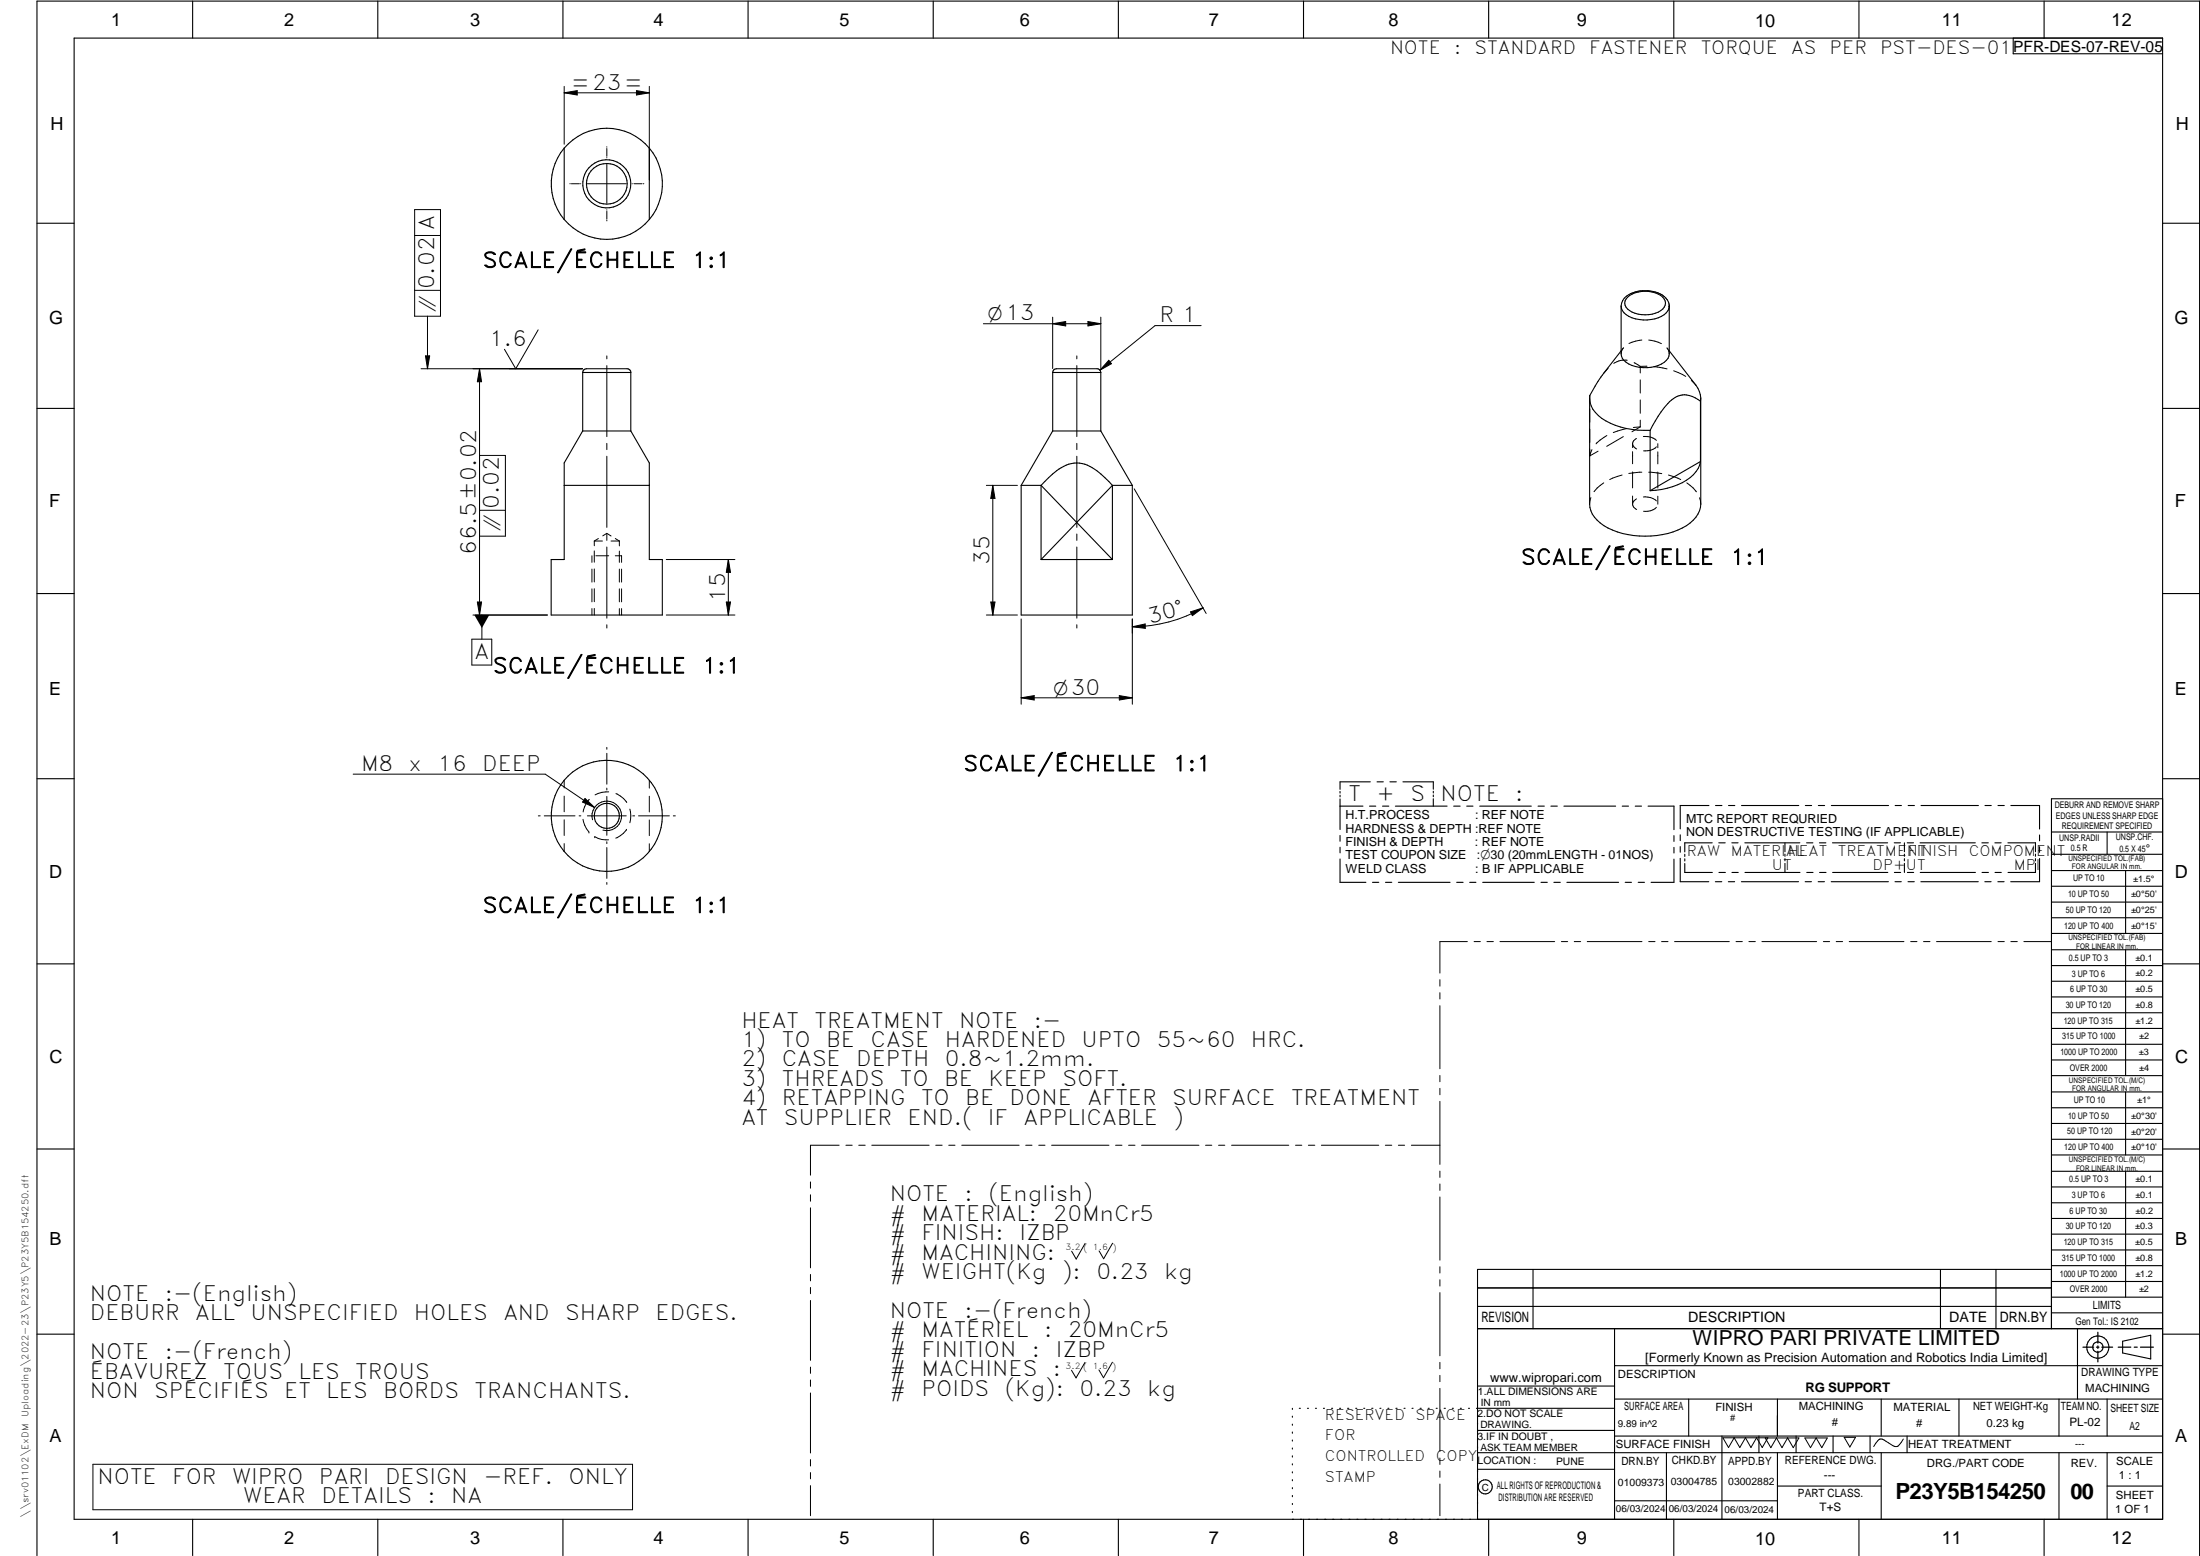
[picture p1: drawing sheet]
<svg xmlns="http://www.w3.org/2000/svg" width="594mm" height="420mm" viewBox="0 0 594 420" stroke-linecap="round" stroke-linejoin="round" font-family="sans-serif">
<g fill="none" stroke="#000" stroke-width=".3">
<path d="M20 10.3h564v400h-564zM52 .3v10M102 .3v10M152 .3v10M202 .3v10M252 .3v10M302 .3v10M352 .3v10M402 .3v10M452 .3v10M502 .3v10M543.6 10.3v4.2h40.4"/>
<path d="M552 .3v10M152.4 40a15 15 0 0 0 0 19.3M152.4 40v19.3M152.4 40a15 15 0 0 1 22.9 0M152.4 59.3a15 15 0 0 0 22.9 0M175.3 40v19.3M175.3 40a14.9 14.9 0 0 1 0 19.3M10 60.3h10M584 60.3h10M437.8 94.7l-5.5 7.1-3 5a7 7 0 0 0 4.4 6.9 22.2 22.2 0 0 0 11.9 2.5M439.5 80.3a7.9 7.9 0 0 1 9.5 0 2.18 2.18 0 0 1-.5 3.6 8.2 8.2 0 0 1-9-.5 2.03 2.03 0 0 1 0-3.1zM450.8 82.6h.1"/>
<path d="M450.8 82.5a4.9 4.9 0 0 0-4.7-3.8l-.3-.1a8.4 8.4 0 0 0-7.2 1.9l-.7 1.4-.1 .7M450.8 82.6v12.9a4.3 4.3 0 0 1-3.9 3.5 8.6 8.6 0 0 1-8.8-2.2l-.3-1.3v-12.9M450.8 82.6a3.9 3.9 0 0 1-3 3.2 9.7 9.7 0 0 1-9.3-1.3l-.7-1.2v-.7M450.8 94.7l7.2 9.3a5.9 5.9 0 0 1 1.2 4.3M10 110.3h10M157.3 116.4h13M157.3 116.4l-4.9 8.6v26.1h-3.6v15h30.1v-15h-3.6v-26.1l-5-8.6M157.3 100.6h13M157.3 100.6v15.8M170.3 100.6a1.01 1.01 0 0 0-.9-1h-11a1.01 1.01 0 0 0-1.1 1M170.3 100.6v15.8M284.3 116.4h13"/>
<path d="M284.3 100.6h13M284.3 100.6v15.8M284.3 116.4l-8.5 14.7M297.3 116.4l8.5 14.7M297.3 100.6a1.01 1.01 0 0 0-1-1h-11a1.01 1.01 0 0 0-1 1M297.3 100.6v15.8M429.3 107.6v28.5a7.9 7.9 0 0 0 4.9 6.5 23.7 23.7 0 0 0 21.2-.7 7.5 7.5 0 0 0 3.9-5.8v-28.5M445.6 116.2v16.3M459.2 108.3a5.8 5.8 0 0 0-6.8-1 16.6 16.6 0 0 0-5.4 6.4l-1.4 2.5M459.2 108.3v16.3M584 110.3h10M152.4 131.1h22.9"/>
<path d="M275.8 131.1h5.3M281.1 131.1l19.3 20M281.1 131.1v20M281.1 131.1a18.3 18.3 0 0 1 7.5-5.8 8.2 8.2 0 0 1 7.6 1.8l4.2 4M300.4 131.1l-19.3 20M300.4 131.1h5.4M300.4 131.1v20M305.8 131.1v35h-30v-35M459.2 124.6a9 9 0 0 1-6.2 6.3 21.6 21.6 0 0 1-7.4 1.6M459.2 124.6l-13.6 7.9M281.1 151.1h19.3M10 160.3h10"/>
<path d="M584 160.3h10M10 210.3h10M361.9 213.7v.5M361.9 214.7v.5M361.9 215.7v8.3M361.9 217.7h6.1M369.8 217.7h1.7M370 211.1h-8.1v2M371.8 211.1h1.7M373.3 217.7h1.7M375.3 211.1h1.8M376.8 217.7h14"/>
<path d="M378.8 211.1h8.2v2M387 213.7v.4M387 214.7v.4M387 215.7v2M392.6 217.7h1.7M396.1 217.7h1.7M399.6 217.7h13.9M415.3 217.7h1.7M418.8 217.7h1.7M422.3 217.7h14M438.1 217.7h1.7M441.6 217.7h1.7"/>
<path d="M445 217.7h7v6.3M461.5 217.5h-7.8v6.3M463.2 217.5h1.8M466.8 217.5h1.7M470.3 217.5h15.4M487.5 217.5h1.7M491 217.5h1.7M494.5 217.5h15.5M511.8 217.5h1.7M515.3 217.5h1.7M518.7 217.5h15.5M536 217.5h1.7"/>
<path d="M539.5 217.5h1.7M543 217.5h7.7l.1 6.4M584 215.7h-30v143.1M584 210.3h10M361.9 225.6v1.6M361.9 228.8v1.5M361.9 231.9v6.4h6.9M370.6 238.3h1.7M374.1 238.3h1.7M377.6 238.3h14M393.4 238.3h1.7M396.9 238.3h1.7"/>
<path d="M400.4 238.3h13.9M416.1 238.3h1.7M419.6 238.3h1.7M423.1 238.3h14M438.9 238.3h1.7M442.4 238.3h1.7M452 225.6v1.6M452 228.8v1.5M452 232v6.3h-6.2M453.7 225.4v1.6M453.7 228.6v1.5M453.7 231.8v6.3h7.7"/>
<path d="M454.9 233.2v2.4h7.5M454.9 230.7v.6M454.9 231.9v.6M462.4 227.6h-7.5v2.4M463.2 238.1h1.7M464.1 227.6h1.8M464.2 235.6h1.7M466.7 238.1h1.7M467.6 227.6h1.7M467.7 235.6h1.7M470.2 238.1h15.5M471.2 227.6h14.8"/>
<path d="M471.2 235.6h14.9M482 227.6v2.4M482 230.6v.6M482 231.9v.6M482 233.1v2.5M487.5 238.1h1.7M487.8 227.6h1.7M487.9 235.6h1.7M491 238.1h1.7M491.3 227.6h1.7M491.4 235.6h1.7M494.5 238.1h15.4"/>
<path d="M494.8 227.6h14.9M494.9 235.6h14.9M511.5 227.6h1.7M511.5 235.6h1.7M511.7 238.1h1.7M514.3 227.6v2.4M514.3 230.6v.6M514.3 231.9v.6M514.3 233.1v2.5M515 227.6h1.7M515.1 235.6h1.7M515.2 238.1h1.7"/>
<path d="M518.5 227.6h14.9M518.5 235.6h14.9M518.7 238.1h15.5M535.2 227.6h1.7M535.2 235.6h1.7M536 238.1h1.7M538.7 227.6h1.7M538.7 235.6h1.7M539.5 238.1h1.7M542.2 227.6h7.4v2.4M549.6 230.6v.6M549.6 231.9v.6"/>
<path d="M549.6 233.1v2.5h-7.4M550.8 225.5v1.5M550.8 228.6v1.6M550.8 231.8v6.3h-7.8M554 224.7h30M554 230.7h30M554 235.1h30M554 239.3h30M569 224.7v6M574 235.1v17M554 243.6h30M554 247.8h30"/>
<path d="M554 252.1h30M554 256.5h30M574 256.5v33.9M10 260.3h10M554 260.7h30M554 265h30M554 269.2h30M554 273.5h30M554 277.7h30M584 260.3h10M554 282h30M554 286.2h30"/>
<path d="M554 290.4h30M554 294.9h30M554 299.1h30M574 294.9v17M10 310.3h10M554 303.4h30M554 307.6h30M554 311.9h30M554 316.3h30M574 316.3v34M584 310.3h10M554 320.5h30"/>
<path d="M554 324.8h30M554 329h30M554 333.2h30M554 337.5h30M399 358.8h185M399 352.8h155M399 347.8h155M414 342.8v16M436 358.8v51.5M524 342.8v16M539 342.8v16M554 341.8h30"/>
<path d="M554 346h30M554 350.3h30M554 354.5h30M554 342.8h-155v67.5M561 358.8v19M10 360.3h10M399 374.3h37M436 368.8h148M436 377.8h148M456 377.8v10M480 377.8v10M508 377.8v10"/>
<path d="M529 377.8v10M556 377.8v10M569 377.8v10M573.2 362.2l7.6-1.6v6.3l-7.6-1.6zM584 360.3h10M349 380.3v.3M349 382.4v.3M349 384.6v.3M349 386.7v.3M349 388.8v.3M349 391v.3M349 393.1v.3"/>
<path d="M349 395.3v.3M349 397.4v.3M349 399.5v.3M350.9 380.3h.2M353.1 380.3h.2M355.2 380.3h.3M357.4 380.3h.3M359.6 380.3h.3M361.7 380.3h.3M363.9 380.3h.3M366.1 380.3h.3M368.3 380.3h.2"/>
<path d="M370.4 380.3h.3M372.6 380.3h.3M374.8 380.3h.3M376.9 380.3h.4M379.1 380.3h.3M381.3 380.3h.3M383.4 380.3h.4M385.6 380.3h.3M387.8 380.3h.3M390 380.3h.3M392.2 380.3h.3M394.3 380.3h.3"/>
<path d="M396.5 380.3h.3M398.7 380.3h37.3M399 386.2h37M399 396.7h37M436 387.8h148M450 392.3v18M465 387.8v22.5M475 387.8v4.5M480 392.3v18M485 387.8v4.5M495 387.8v4.5M505 387.8v4.5"/>
<path d="M508 392.3v18M515 387.8v4.5M556 392.3v18M569 392.3v18M584 392.3h-185M52 410.3v9.7M102 410.3v9.7M152 410.3v9.7M202 410.3v9.7M252 410.3v9.7M302 410.3v9.7M349 401.7v.3"/>
<path d="M349 403.8v.4M349 406v.3M349 408.1v.3M352 410.3v9.7M402 410.3v9.7M436 405.3h44M452 410.3v9.7M480 401.3h28M502 410.3v9.7M552 410.3v9.7M569 401.3h15M10 420v-419.7h584v419.7"/>
<circle cx="163.9" cy="49.6" r="6.5"/>
<circle cx="163.9" cy="49.6" r="5.5"/>
<circle cx="163.9" cy="220.3" r="3.4"/>
<circle cx="163.9" cy="220.3" r="15"/>
<circle cx="566.5" cy="363.8" r="2.99"/>
<circle cx="566.5" cy="363.7" r="1.41"/>
<circle cx="401.1" cy="401.5" r="1.9"/>
</g>
<path d="M566.5 359.7v3M562.5 363.8h2.9M566.1 363.8h.7M566.5 363.4v.7M566.5 364.9v2.8M567.6 363.8h2.9M572 363.8h3.4M576.3 363.8h.8M578 363.8h3.5" fill="none" stroke="#000" stroke-width=".34"/>
<g fill="none" stroke="#000" stroke-width=".27">
<path d="M152.4 23.3v15.6M152.4 25.1h22.9M152.4 25.1l3.5-.6v1.2zM163.9 39.6v.2M171.9 24.5l3.4 .6-3.4 .6zM175.3 23.3v25.3M112 56.6h6.9v28.8h-6.9zM153.9 49.6h.1M154.3 49.6h2.2M156.8 49.6h.1M158.6 49.6h10.5M163.9 40.1v2.1"/>
<path d="M163.9 42.5v.1M163.9 44.4v10.5M163.9 56.6v.1M163.9 57v2.2M163.9 59.5v.1M170.9 49.6h.1M171.3 49.6h2.1M173.7 49.6h.2M112 78.4h7M112 63.6h7M113.7 99.6h43.6M114.9 96.1h1.1l-.6 3.5z"/>
<path d="M115.4 85.4v14.2M129.5 99.6v66.5M129.5 99.6l.5 3.5h-1.1zM145.3 89.1l-6 10.5-3.1-5.3M163.9 96.1v.8M163.9 98.7v19.2M265.6 87.4h31.7M284.3 85.6v13.9M284.3 87.4l3.5-.6v1.2zM290.8 96.1v.8M290.8 98.7v19.2M293.8 86.8l3.5 .6-3.5 .6z"/>
<path d="M297.3 85.6v13.9M299.4 97.3l.7 .9-3.1 1.7zM324.4 87.9h-12.5l-14.9 12M434.2 99.4l-1.2 1.4M437.9 94.5l-.1 .2M438.4 93.9l-.6 1v.6M439.4 97.3a5.1 5.1 0 0 0-3.6 .8M441.3 97.9l1.6 1M442.9 98.9v1.8M443.4 91.8l-1.7 .3-1.8 .7M444.7 98.9h-1.8M445.2 91.8l1.7 .3 1.7 .7"/>
<path d="M446.6 99l3.6 .6M450.1 93.9l.6 1 .1 .6M450.2 94l.2 .2M450.6 94.5l.2 .2M163.9 119.7v1.7M290.8 119.7v1.7M429.3 106.8v1.8M429.3 110.4v3.6M429.3 115.9v3.6M433.9 117.6l-1.8 1.2-1.1 1M438.4 117.9l-4.5 2.6M439.2 115.7l-3.6 1.1"/>
<path d="M440.9 119.8a1.79 1.79 0 0 0 1.1 1.4M440.9 119.8v1.1M441.9 118.4a1.71 1.71 0 0 0-1 1.4M442.9 115.3l-2.2 1.3M442.9 115.3l-1.8 .1M442.9 102.6v3.5M442.9 108v3.6M442.9 113.5v1.8M443.8 117.9h.4a4.1 4.1 0 0 1 3.1 1M447.7 119.8v1.1M451.9 100.1l3.3 1.5M456.7 102.7l1.3 1.3"/>
<path d="M129.5 137.8h7M129.5 123h7v21.8h-7M163.9 123.2v19.2M266.4 131.1h8.3M268.1 131.1v35M268.1 131.1l.6 3.5h-1.2zM290.8 123.2v19.2M306.3 132l19.4 33.7M429.3 121.3v1.8M429.6 134.4l-.3 1.7M429.9 121.4l-.6 1.7M431.5 121.8l-2.2 1.3"/>
<path d="M433.1 130.4l-1.8 1.4-.9 1M438 128.3l-3.3 1.2M440.9 136.1a1.79 1.79 0 0 0 1.1 1.5M440.9 122v3.2M440.9 127.4v4.3M440.9 133.9v2.2M441.9 134.7a1.86 1.86 0 0 0-1 1.4M443.4 127.5l-3.6 .3M443.8 134.2h.4a4.4 4.4 0 0 1 3.1 1.1M445.2 127.5l3.5 .4M447.3 137a4 4 0 0 1-3.5 1M447.3 120.6a4.2 4.2 0 0 1-3.5 1.2"/>
<path d="M447.7 122v3.3M447.7 127.5v4.3M447.7 134v2.1M450.5 128.3l3.3 1.2M455.5 130.4l1.7 1.4 .9 1M458.9 134.4l.4 1.7M159.8 150.1v1.7M159.8 153.7v3.5M159.8 159v3.5M160.5 146.1h2.2M160.5 153.6v3.5M160.5 159v3.5"/>
<path d="M160.5 146.1v1.3M160.5 148.8v3M160.9 150.1h3.5M161.6 145.4l-1.1 .7M162.8 144.7l1.1-.7 1.1 .7M163.9 144.2v1.7M163.9 147.7v19.2M165 146.1h2.3M166.2 150.1h1.6v1.7M166.2 145.4l1.1 .7M167.3 153.7v3.5M167.3 159v3.5"/>
<path d="M167.3 146.1v1.3M167.3 148.8v3M167.8 153.7v3.5M167.8 159v3.5M179.9 151.1h18.6M196.7 151.1v15M196.7 151.1l.6 3.5h-1.2zM290.8 144.2v1.7M290.8 147.7v19.2M127.4 172.6h5.4v7h-5.4zM127.7 166.1h20.1M128.9 162.6h1.1l-.5 3.5z"/>
<path d="M130.1 166.1v6.5M159.8 164.3v1.8M160.5 164.3v1.8M163.9 168.7v.9M167.3 164.3v1.8M167.8 164.3v1.8M179.9 166.1h18.6M196.1 162.6h1.2l-.6 3.5zM266.4 166.1h8.3M267.5 162.6h1.2l-.6 3.5zM275.8 167.1v23.1M290.8 168.7v.9"/>
<path d="M305.8 169.2l3.4-.7 .1 1.2zM305.8 167.1v23.1M321.5 165.2l3.4-1.1-2.9 2.1zM324.9 164.1a38.6 38.6 0 0 1-19.1 5.1M275.8 188.4l3.5-.6v1.2zM275.8 188.4h30M302.3 187.8l3.5 .6-3.5 .6zM95.4 209h51.8l13.4 9.1M152.4 210.7v2.1M152.4 215v4.2M158 215.6l2.6 2.5-3.3-1.5zM159.1 215.9a6.2 6.2 0 0 0-1.6 3.3"/>
<path d="M163.9 201.8v.5M163.9 203.4v8.4M163.9 212.8v.5M163.9 215.1v10.5M164.4 213.8a6.8 6.8 0 0 0-3.7 .8M166.3 214.3a6.5 6.5 0 0 1 2.9 2.4M170.1 218.5a6.8 6.8 0 0 1 0 3.7M175.3 210.7v2.1M175.3 215v4.2M145.4 220.3h.5M147 220.3h8.3M152.4 221.4v4.2"/>
<path d="M152.4 227.8v2.2M156.4 220.3h.4M157.4 221.2a6.9 6.9 0 0 0 1.6 3.4M158.6 220.3h10.5M159 224.7h.1M160 221.4a4 4 0 0 1 3.5-5.1 4 4 0 0 1 4.3 4.4 4 4 0 0 1-5 3.5M160.6 225.9h.1M160.6 225.9a6 6 0 0 0 3.7 .9M163.9 227.3v.5M163.9 228.9v8.3M163.9 238.3v.5M169.2 223.9a5.8 5.8 0 0 1-2.9 2.4"/>
<path d="M170.9 220.3h.5M172.4 220.3h8.4M175.3 221.4v4.2M175.3 227.8v2.2M181.8 220.3h.6M396.2 254.3h-7.4v8.5M398.1 254.3h1.6M401.5 254.3h1.8M405 254.3h14.8M421.6 254.3h1.7M425.1 254.3h1.7M428.6 254.3h14.8"/>
<path d="M445.2 254.3h1.7M448.7 254.3h1.7M452.2 254.3h14.8M468.8 254.3h1.7M472.3 254.3h1.7M475.8 254.3h14.8M492.4 254.3h1.7M495.8 254.3h1.8M499.4 254.3h14.7M516 254.3h1.6M519.4 254.3h1.8M522.9 254.3h14.8"/>
<path d="M539.5 254.3h1.7M543 254.3h1.7M546.5 254.3h7.4M388.8 264.5v1.8M388.8 268.1v1.6M388.8 271.6v17M388.8 290.4v1.7M388.8 293.9v1.7M388.8 297.4v17M218.9 319.2v1.6M226.6 309.2h-7.7v8.1M228.4 309.2h1.7"/>
<path d="M231.9 309.2h1.7M235.4 309.2h15.5M252.7 309.2h1.7M256.2 309.2h1.7M259.7 309.2h15.5M277 309.2h1.7M280.5 309.2h1.7M284 309.2h15.5M301.2 309.2h1.8M304.8 309.2h1.7M308.3 309.2h15.5M325.5 309.2h1.7"/>
<path d="M329.1 309.2h1.6M332.6 309.2h15.4M349.8 309.2h1.7M353.3 309.2h1.7M356.8 309.2h15.5M374.1 309.2h1.7M377.6 309.2h1.7M381.1 309.2h7.7M388.8 316.2v1.7M388.8 319.7v1.7M218.9 322.6v1.8M218.9 326.1v16.2"/>
<path d="M293 335.7l-2.4 4.3-1.2-2.1M300.4 335.7l-2.4 4.2-1.2-2.1M388.8 323.2v17.1M218.9 344.1v1.8M218.9 347.6v1.7M218.9 351.2v16.1M388.8 342.1v1.6M388.8 345.6v1.7M388.8 349v17.1M218.9 369.1v1.7M218.9 372.6v1.8M218.9 376.1v16.2"/>
<path d="M293 367.9l-2.4 4.2-1.3-2.1M300.4 367.8l-2.4 4.2-1.3-2.1M388.8 367.9v1.7M388.8 371.4v1.7M388.8 374.9v17M25.1 395.4h145.7v12.3h-145.7zM218.9 394.1v1.8M218.9 397.6v1.7M388.8 393.7v1.7M388.8 397.2v1.7M465.2 388.2h12.2l-1.5 2.7-1.6-2.7-1.5 2.7-1.5-2.7-1.5 2.7-1.5-2.7-1.5 2.7zM476.7 388.3h9.1l-1.6 2.6-1.5-2.6-1.5 2.6-1.5-2.6-1.5 2.6z"/>
<path d="M487.4 388.3h6l-1.5 2.6-1.5-2.6-1.5 2.6zM498 388.1h3.1l-1.6 2.6zM514 388.6l-1.1 1.5a1.2 1.2 0 0 1-1.8 .3l-1.8-1.2a1.55 1.55 0 0 0-1.6-.6 1.55 1.55 0 0 0-1.2 1.1l-.5 .9M218.9 401.2v8.1M388.8 400.7v8.6"/>
</g>
<g fill="#000">
<path d="M152.4 25.1l3.5-.6v1.2zM171.9 24.5l3.4 .6-3.4 .6zM114.9 96.1h1.1l-.6 3.5zM284.3 87.4l3.5-.6v1.2zM293.8 86.8l3.5 .6-3.5 .6zM299.4 97.3l.7 .9-3.1 1.7zM129.5 99.6l.5 3.5h-1.1zM268.1 131.1l.6 3.5h-1.2zM196.7 151.1l.6 3.5h-1.2zM128.9 162.6h1.1l-.5 3.5zM128.1 166.1h4l-2 3.5zM196.1 162.6h1.2l-.6 3.5z"/>
<path d="M267.5 162.6h1.2l-.6 3.5zM305.8 169.2l3.4-.7 .1 1.2zM321.5 165.2l3.4-1.1-2.9 2.1zM275.8 188.4l3.5-.6v1.2zM302.3 187.8l3.5 .6-3.5 .6zM158 215.6l2.6 2.5-3.3-1.5z"/>
</g>
<text font-size="6" x="511.8" y="404.8">P23Y5B154250</text>
<text font-size="5.9" x="559.1" y="404.7">00</text>
<g font-size="5.7">
<text x="154.3" y="24.2">=23=</text>
<text x="130.3" y="72.3">SCALE/ÉCHELLE</text>
<text x="186.9" y="72.3">1:1</text>
<text x="117.2" y="78.1" transform="rotate(-90 117.2 78.1)">0.02 A</text>
<text x="313.1" y="87">R 1</text>
<text x="132.1" y="93.5">1.6</text>
<text x="134.7" y="137.5" transform="rotate(-90 134.7 137.5)">0.02</text>
<text x="128.6" y="149.8" transform="rotate(-90 128.6 149.8)">66.5±0.02</text>
<text x="267.2" y="152.5" transform="rotate(-90 267.2 152.5)">35</text>
<text x="410.7" y="152.4">SCALE/ÉCHELLE</text>
<text x="467.2" y="152.4">1:1</text>
<text x="195.8" y="162.5" transform="rotate(-90 195.8 162.5)">15</text>
<text x="310.5" y="168.4" transform="rotate(-15 310.5 168.4)">30°</text>
<text x="128.1" y="177.8">A</text>
<text x="133.1" y="181.8">SCALE/ÉCHELLE</text>
<text x="189.6" y="181.8">1:1</text>
<text x="97.5" y="208.2">M8</text>
<text x="110.4" y="208.2">x</text>
<text x="118.1" y="208.2">16</text>
<text x="130.2" y="208.2">DEEP</text>
<text x="260.1" y="208.2">SCALE/ÉCHELLE</text>
<text x="316.7" y="208.2">1:1</text>
<text x="364.1" y="216.3">T</text>
<text x="371.7" y="216.3">+</text>
<text x="380.9" y="216.3">S</text>
<text x="389" y="216.3">NOTE</text>
<text x="409.2" y="216.3">:</text>
<text x="130.3" y="246.5">SCALE/ÉCHELLE</text>
<text x="186.9" y="246.5">1:1</text>
<text x="200.2" y="277.5">HEAT</text>
<text x="219.9" y="277.5">TREATMENT</text>
<text x="259" y="277.5">NOTE</text>
<text x="279.2" y="277.5">:-</text>
<text x="200.2" y="282.7">1)</text>
<text x="200.2" y="288">2)</text>
<text x="211.2" y="282.7">TO</text>
<text x="211.2" y="288">CASE</text>
<text x="223.1" y="282.7">BE</text>
<text x="231.2" y="288">DEPTH</text>
<text x="235.1" y="282.7">CASE</text>
<text x="255.2" y="288">0.8~1.2mm.</text>
<text x="255.2" y="282.7">HARDENED</text>
<text x="292.1" y="282.7">UPTO</text>
<text x="312.4" y="282.7">55~60</text>
<text x="337.8" y="282.7">HRC.</text>
<text x="200.2" y="293.2">3)</text>
<text x="211.2" y="293.2">THREADS</text>
<text x="243" y="293.2">TO</text>
<text x="254.9" y="293.2">BE</text>
<text x="266.9" y="293.2">KEEP</text>
<text x="286.9" y="293.2">SOFT.</text>
<text x="200.2" y="298.5">4)</text>
<text x="211.2" y="298.5">RETAPPING</text>
<text x="248.7" y="298.5">TO</text>
<text x="260.7" y="298.5">BE</text>
<text x="272.6" y="298.5">DONE</text>
<text x="293.6" y="298.5">AFTER</text>
<text x="316.6" y="298.5">SURFACE</text>
<text x="348.6" y="298.5">TREATMENT</text>
<text x="200.2" y="303.7">AT</text>
<text x="211.7" y="303.7">SUPPLIER</text>
<text x="245.1" y="303.7">END.(</text>
<text x="266.8" y="303.7">IF</text>
<text x="276.4" y="303.7">APPLICABLE</text>
<text x="316.9" y="303.7">)</text>
<text x="240.3" y="324.4">NOTE</text>
<text x="240.3" y="329.7">#</text>
<text x="248.9" y="329.7">MATERIAL:</text>
<text x="260.5" y="324.4">:</text>
<text x="266.9" y="324.4">(English)</text>
<text x="284.3" y="329.7">20MnCr5</text>
<text x="240.3" y="334.9">#</text>
<text x="248.9" y="334.9">FINISH:</text>
<text x="275.3" y="334.9">IZBP</text>
<text x="240.3" y="340.1">#</text>
<text x="248.9" y="340.1">MACHINING:</text>
<text x="240.3" y="345.4">#</text>
<text x="248.9" y="345.4">WEIGHT(Kg</text>
<text x="286.8" y="345.4">):</text>
<text x="296.1" y="345.4">0.23</text>
<text x="314.3" y="345.4">kg</text>
<text x="24.3" y="351.2">NOTE</text>
<text x="44.5" y="351.2">:-(English)</text>
<text x="24.3" y="356.5">DEBURR</text>
<text x="52.7" y="356.5">ALL</text>
<text x="67.6" y="356.5">UNSPECIFIED</text>
<text x="111.8" y="356.5">HOLES</text>
<text x="135.9" y="356.5">AND</text>
<text x="152.6" y="356.5">SHARP</text>
<text x="177" y="356.5">EDGES.</text>
<text x="240.3" y="355.9">NOTE</text>
<text x="260.5" y="355.9">:-(French)</text>
<text x="240.3" y="361.1">#</text>
<text x="248.9" y="361.1">MATÉRIEL</text>
<text x="281.9" y="361.1">:</text>
<text x="288.4" y="361.1">20MnCr5</text>
<text x="24.3" y="367">NOTE</text>
<text x="44.5" y="367">:-(French)</text>
<text x="240.3" y="366.4">#</text>
<text x="240.3" y="371.6">#</text>
<text x="248.9" y="371.6">MACHINES</text>
<text x="248.9" y="366.4">FINITION</text>
<text x="278.7" y="366.4">:</text>
<text x="284.3" y="371.6">:</text>
<text x="285.1" y="366.4">IZBP</text>
<text x="24.3" y="372.2">ÉBAVUREZ</text>
<text x="24.3" y="377.5">NON</text>
<text x="41.7" y="377.5">SPÉCIFIÉS</text>
<text x="60.3" y="372.2">TOUS</text>
<text x="76.7" y="377.5">ET</text>
<text x="80.6" y="372.2">LES</text>
<text x="88.1" y="377.5">LES</text>
<text x="95.9" y="372.2">TROUS</text>
<text x="103.5" y="377.5">BORDS</text>
<text x="128.1" y="377.5">TRANCHANTS.</text>
<text x="240.3" y="376.9">#</text>
<text x="248.9" y="376.9">POIDS</text>
<text x="271.3" y="376.9">(Kg):</text>
<text x="291.5" y="376.9">0.23</text>
<text x="309.8" y="376.9">kg</text>
<text x="26.3" y="400.6">NOTE</text>
<text x="46.5" y="400.6">FOR</text>
<text x="62.7" y="400.6">WIPRO</text>
<text x="86.1" y="400.6">PARI</text>
<text x="104" y="400.6">DESIGN</text>
<text x="130.5" y="400.6">-REF.</text>
<text x="153.5" y="400.6">ONLY</text>
<text x="65.7" y="405.9">WEAR</text>
<text x="86.8" y="405.9">DETAILS</text>
<text x="115.4" y="405.9">:</text>
<text x="121.8" y="405.9">NA</text>
</g>
<text font-size="5.6" x="457" y="363.2">WIPRO PARI PRIVATE LIMITED</text>
<g font-size="5.4">
<text x="117.2" y="84.1" transform="rotate(-90 117.2 84.1)">i</text>
<text x="266.8" y="86.5">O13</text>
<text x="134.7" y="143.5" transform="rotate(-90 134.7 143.5)">i</text>
<text x="284.5" y="187.5">O30</text>
</g>
<g font-size="4.9">
<text x="30" y="6.9">1</text>
<text x="76.7" y="6.9">2</text>
<text x="127" y="6.9">3</text>
<text x="176.5" y="6.9">4</text>
<text x="226.7" y="6.9">5</text>
<text x="275.4" y="6.9">6</text>
<text x="326.4" y="6.9">7</text>
<text x="375" y="6.9">8</text>
<text x="425.8" y="6.9">9</text>
<text x="473.9" y="7.3">10</text>
<text x="524.3" y="6.9">11</text>
<text x="570.2" y="6.9">12</text>
<text x="375.4" y="14.5">NOTE</text>
<text x="392.7" y="14.5">:</text>
<text x="398.2" y="14.5">STANDARD</text>
<text x="429.2" y="14.5">FASTENER</text>
<text x="459.2" y="14.5">TORQUE</text>
<text x="483.7" y="14.5">AS</text>
<text x="494.1" y="14.5">PER</text>
<text x="507.7" y="14.5">PST-DES-01</text>
<text x="13.6" y="35.1">H</text>
<text x="587.6" y="35.1">H</text>
<text x="13.2" y="87.5">G</text>
<text x="587.2" y="87.5">G</text>
<text x="13.2" y="137">F</text>
<text x="587.2" y="137">F</text>
<text x="13.2" y="187.6">E</text>
<text x="587.2" y="187.6">E</text>
<text x="13.2" y="237">D</text>
<text x="587.2" y="237">D</text>
<text x="13.4" y="287.1">C</text>
<text x="587.4" y="287.1">C</text>
<text x="13.4" y="336.2">B</text>
<text x="587.4" y="336.2">B</text>
<text x="13.4" y="389.3">A</text>
<text x="587.4" y="389.3">A</text>
<text x="30" y="416.9">1</text>
<text x="76.7" y="416.9">2</text>
<text x="127" y="416.9">3</text>
<text x="176.5" y="416.9">4</text>
<text x="226.7" y="416.9">5</text>
<text x="275.4" y="416.9">6</text>
<text x="326.4" y="416.9">7</text>
<text x="375" y="416.9">8</text>
<text x="425.8" y="416.9">9</text>
<text x="473.9" y="417.3">10</text>
<text x="524.3" y="416.9">11</text>
<text x="570.2" y="416.9">12</text>
</g>
<text font-size="4.2" x="543.6" y="14">PFR-DES-07-REV-05</text>
<g font-size="3.9">
<text x="455.5" y="231.2">RAW</text>
<text x="467.4" y="231.2">MATERIAL</text>
<text x="482.8" y="231.2">HEAT</text>
<text x="496.3" y="231.2">TREATMENT</text>
<text x="515.1" y="231.2">FINISH</text>
<text x="531.7" y="231.2">COMPOMENT</text>
<text x="478.4" y="234.8">UT</text>
<text x="505.7" y="234.8">DP+UT</text>
<text x="543.8" y="234.8">MPI</text>
<text x="400" y="357.1">REVISION</text>
<text x="455.9" y="357.1">DESCRIPTION</text>
<text x="526.4" y="357.1">DATE</text>
<text x="540" y="357.1">DRN.BY</text>
<text x="357.8" y="383.3">RESERVED</text>
<text x="382.3" y="383.3">SPACE</text>
<text x="357.8" y="388.9">FOR</text>
<text x="357.8" y="394.5">CONTROLLED</text>
<text x="387.8" y="394.5">COPY</text>
<text x="357.8" y="400">STAMP</text>
</g>
<text font-size="3.6" x="487.6" y="375.8">RG SUPPORT</text>
<g font-size="3.5">
<text x="444.3" y="367.7">[Formerly Known as Precision Automation and Robotics India Limited]</text>
<text x="402.4" y="373.3">www.wipropari.com</text>
</g>
<g font-size="3.4">
<text x="363.3" y="221.3">H.T.PROCESS</text>
<text x="398.3" y="221.3">: REF NOTE</text>
<text x="363.3" y="224.9">HARDNESS &amp; DEPTH :REF NOTE</text>
<text x="455.3" y="222.2">MTC REPORT REQURIED</text>
<text x="455.3" y="225.8">NON DESTRUCTIVE TESTING (IF APPLICABLE)</text>
<text x="363.3" y="228.5">FINISH &amp; DEPTH</text>
<text x="363.3" y="232.1">TEST COUPON SIZE</text>
<text x="398.2" y="228.5">: REF NOTE</text>
<text x="398.8" y="232.1">:O30 (20mmLENGTH - 01NOS)</text>
<text x="363.3" y="235.7">WELD CLASS</text>
<text x="398.3" y="235.7">: B IF APPLICABLE</text>
</g>
<g font-size="3.1">
<text x="565.1" y="353.5">LIMITS</text>
<text x="562" y="371.7">DRAWING TYPE</text>
<text x="436.9" y="372.1">DESCRIPTION</text>
<text x="563.1" y="375.9">MACHINING</text>
<text x="438.6" y="380.8">SURFACE AREA</text>
<text x="463.2" y="380.9">FINISH</text>
<text x="485.7" y="380.8">MACHINING</text>
<text x="511.3" y="380.9">MATERIAL</text>
<text x="532.8" y="380.7">NET WEIGHT-Kg</text>
<text x="556.5" y="380.7">TEAM NO.</text>
<text x="569.9" y="381.2">SHEET SIZE</text>
<text x="494.6" y="385.1">#</text>
<text x="517.4" y="385.3">#</text>
<text x="536.4" y="385.3">0.23 kg</text>
<text x="558.8" y="385.1">PL-02</text>
<text x="575" y="386.1">A2</text>
<text x="436.3" y="391">SURFACE FINISH</text>
<text x="437.8" y="395.5">DRN.BY</text>
<text x="451.4" y="395.4">CHKD.BY</text>
<text x="466.6" y="395.5">APPD.BY</text>
<text x="482" y="395.4">REFERENCE DWG.</text>
<text x="515.3" y="391.1">HEAT TREATMENT</text>
<text x="571.4" y="395.6">SCALE</text>
<text x="492.5" y="399.4">---</text>
<text x="520.4" y="396.2">DRG./PART CODE</text>
<text x="559.2" y="396.1">REV.</text>
<text x="572.2" y="399.5">1 : 1</text>
<text x="485.5" y="404.3">PART CLASS.</text>
<text x="491.4" y="407.9">T+S</text>
<text x="571.4" y="404.7">SHEET</text>
<text x="571.2" y="408.4">1 OF 1</text>
</g>
<text font-size="3" x="579.5" y="230.1">°</text>
<g font-size="2.8">
<text x="560.4" y="357.7">Gen Tol.: IS 2102</text>
<text x="399.1" y="376.6">1.ALL DIMENSIONS ARE</text>
<text x="399" y="382.7">2.DO NOT SCALE</text>
<text x="399" y="388.7">3.IF IN DOUBT ,</text>
<text x="399" y="395.4">LOCATION :</text>
<text x="420.2" y="395.6">PUNE</text>
<text x="404.2" y="402">ALL RIGHTS OF REPRODUCTION &amp;</text>
<text x="436.9" y="401.2">01009373</text>
<text x="451.2" y="400.9">03004785</text>
<text x="466.7" y="401">03002882</text>
<text x="404.7" y="405.4">DISTRIBUTION ARE RESERVED</text>
</g>
<g font-size="2.7">
<text x="399.9" y="379.7">IN mm</text>
<text x="399.7" y="385.7">DRAWING.</text>
<text x="436.9" y="385.4">9.89 in^2</text>
<text x="399.7" y="391.8">ASK TEAM MEMBER</text>
<text x="400.1" y="402.5">C</text>
<text x="436.4" y="408.3">06/03/2024</text>
<text x="450.6" y="408.4">06/03/2024</text>
<text x="465.7" y="408.5">06/03/2024</text>
</g>
<g font-size="2.5">
<text x="554.9" y="218.3">DEBURR AND REMOVE SHARP</text>
<text x="555.2" y="221">EDGES UNLESS SHARP EDGE</text>
<text x="556.1" y="227.1">UNSP.RADII</text>
<text x="556.8" y="223.8">REQUIREMENT SPECIFIED</text>
<text x="571.4" y="226.9">UNSP.CHF.</text>
<text x="559.2" y="229.9">0.5 R</text>
<text x="572.3" y="230.1">0.5 X 45</text>
<text x="559.8" y="238">UP TO 10</text>
<text x="576.1" y="238.1">±1.5°</text>
<text x="558.5" y="242.2">10 UP TO 50</text>
<text x="575.5" y="242.3">±0°50'</text>
<text x="557.4" y="250.7">120 UP TO 400</text>
<text x="557.9" y="246.5">50 UP TO 120</text>
<text x="575.5" y="250.7">±0°15'</text>
<text x="575.5" y="246.5">±0°25'</text>
<text x="558.7" y="259.4">0.5 UP TO 3</text>
<text x="559.5" y="263.7">3 UP TO 6</text>
<text x="576.6" y="263.6">±0.2</text>
<text x="576.6" y="259.4">±0.1</text>
<text x="559" y="267.9">6 UP TO 30</text>
<text x="576.6" y="267.9">±0.5</text>
<text x="557.8" y="272.2">30 UP TO 120</text>
<text x="576.6" y="272.2">±0.8</text>
<text x="556.9" y="280.7">315 UP TO 1000</text>
<text x="557.3" y="276.4">120 UP TO 315</text>
<text x="576.6" y="276.4">±1.2</text>
<text x="577.7" y="280.7">±2</text>
<text x="556.4" y="284.9">1000 UP TO 2000</text>
<text x="577.6" y="284.9">±3</text>
<text x="558.9" y="289.2">OVER 2000</text>
<text x="577.7" y="289.3">±4</text>
<text x="560" y="297.9">UP TO 10</text>
<text x="577.1" y="297.9">±1°</text>
<text x="558.5" y="302.1">10 UP TO 50</text>
<text x="575.5" y="302.1">±0°30'</text>
<text x="557.4" y="310.6">120 UP TO 400</text>
<text x="558.2" y="306.3">50 UP TO 120</text>
<text x="575.5" y="310.6">±0°10'</text>
<text x="575.5" y="306.4">±0°20'</text>
<text x="558.8" y="319.2">0.5 UP TO 3</text>
<text x="559.4" y="323.4">3 UP TO 6</text>
<text x="576.6" y="319.2">±0.1</text>
<text x="576.6" y="323.5">±0.1</text>
<text x="558.9" y="327.7">6 UP TO 30</text>
<text x="576.7" y="327.7">±0.2</text>
<text x="557.8" y="332">30 UP TO 120</text>
<text x="576.6" y="332">±0.3</text>
<text x="556.8" y="340.5">315 UP TO 1000</text>
<text x="557.3" y="336.3">120 UP TO 315</text>
<text x="576.6" y="336.3">±0.5</text>
<text x="576.6" y="340.5">±0.8</text>
<text x="556.2" y="344.7">1000 UP TO 2000</text>
<text x="576.6" y="344.7">±1.2</text>
<text x="558.9" y="349">OVER 2000</text>
<text x="577.6" y="349">±2</text>
<text x="467.2" y="383.8">#</text>
<text x="560.4" y="390.7">---</text>
</g>
<g font-size="2.4">
<text x="7.7" y="382.7" transform="rotate(-90 7.7 382.7)">Uploading\2022-23\P23Y5\P23Y5B154250.dft</text>
<text x="7.7" y="409.8" transform="rotate(-90 7.7 409.8)">\\srv01102\ExDM</text>
</g>
<g font-size="2.3">
<text x="287.7" y="337.5">3.2 ( 1.6 )</text>
<text x="287.7" y="369.7">3.2 ( 1.6 )</text>
</g>
<g font-size="2.1">
<text x="558.5" y="232.4">UNSPECIFIED TOL.(FAB)</text>
<text x="559.5" y="234.7">FOR ANGULAR IN mm.</text>
<text x="558.6" y="253.9">UNSPECIFIED TOL.(FAB)</text>
<text x="560.7" y="256.3">FOR LINEAR IN mm.</text>
<text x="558.7" y="292.3">UNSPECIFIED TOL.(M/C)</text>
<text x="559.6" y="294.7">FOR ANGULAR IN mm.</text>
<text x="558.7" y="313.7">UNSPECIFIED TOL.(M/C)</text>
<text x="560.6" y="316.1">FOR LINEAR IN mm.</text>
</g>
</svg>
